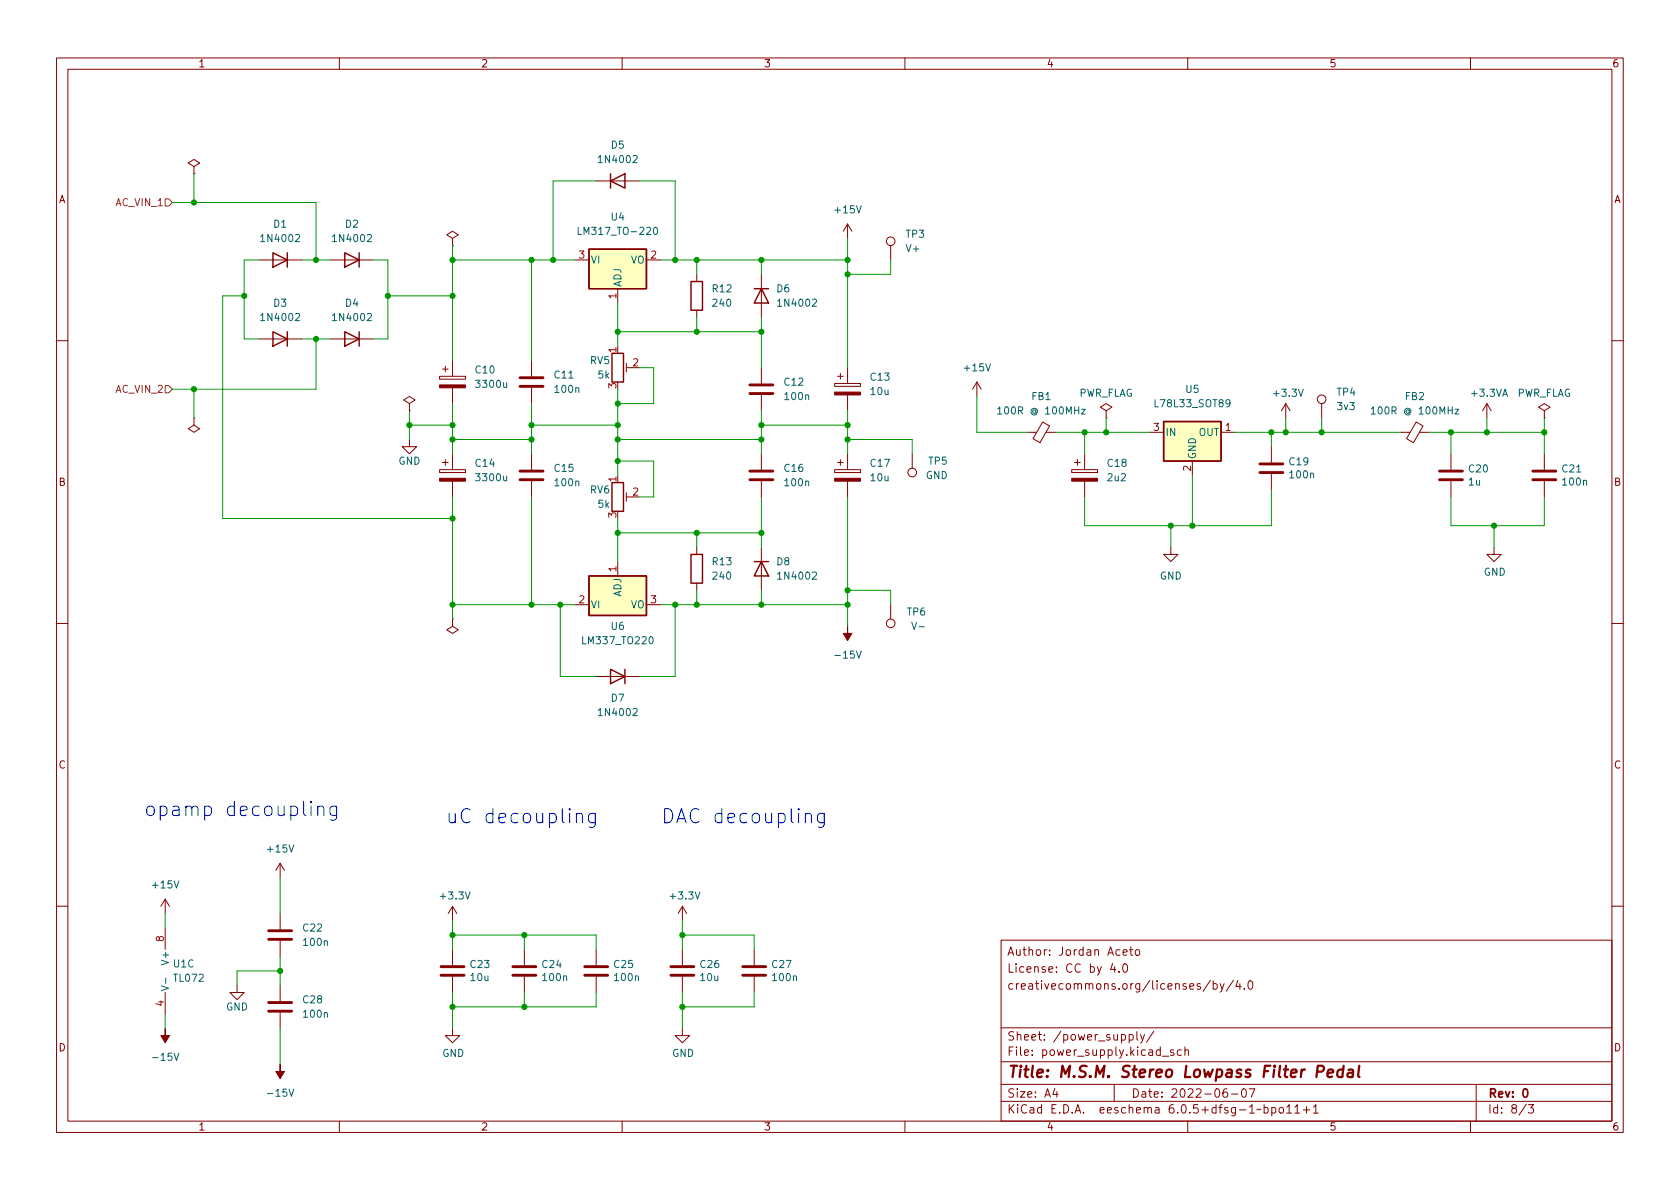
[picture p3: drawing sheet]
<svg xmlns="http://www.w3.org/2000/svg" width="297mm" height="210mm" viewBox="0 0 297 210" stroke-linecap="round" stroke-linejoin="round" font-family="sans-serif">
<g fill="none" stroke="#840000" stroke-width=".18">
<path d="M10 10.2h277v190.1h-277zM12 12.2h273v186.1h-273zM60 10.2v2M110 10.2v2M160 10.2v2M210 10.2v2M260 10.2v2M34.3 29.5l1-.7-1-.6-1 .6 1 .7v1.2M34.3 30.7h.1M105.4 32h7.6M149.9 39.6l-.8 1.3M149.9 39.6v2.6"/>
<path d="M149.9 39.6l.7 1.3M45.7 46h7.6M45.7 59.9h7.6M58.4 46h7.6M58.4 59.9h7.6M80 42.2l1-.7-1-.6-1 .6 1 .7v1.2M80 43.4h.1M101.6 46h2.5M109.2 51v2.6M114.3 46h2.5M123.2 48.5v1.3M123.2 54.9v1.2"/>
<path d="M134.6 48.5v7.6M157.5 43.4v2.6M10 60.2h2M34.3 73.9v1.3l1 .6-1 .6-1-.6 1-.6M34.3 73.9h.1M72.4 77.7v1.3h1.3l-1.3 1.3-1.3-1.3h1.3M72.4 71.4l1-.7-1-.6-1 .6 1 .7v1.2M72.4 72.6h.1M77.7 66.5h4.6v.6h-4.6zM78.2 65.3h1M78.7 64.8v1M80 63.7v2.8"/>
<path d="M80 68.6v2.8M94 63.7v2.8M94 68.6v2.8M110.7 64.3v1.5M110.7 65h1.1M134.6 65v2.8M134.6 69.8v2.8M147.6 67.8h4.5v.5h-4.5zM148.1 66.5h1M148.6 66v1.1M149.9 65v2.8M149.9 69.8v2.8"/>
<path d="M172.7 67.6l-.7 1.2M172.7 67.6v2.5M172.7 67.6l.8 1.2M181.6 76.4h1.7M184.4 74.6l1.2 .7-1.7 3-1.2-.7zM184.9 76.4h1.8M195.6 72.6l1-.6-1-.6-1 .6 1 .6v1.3M195.6 73.9h.1M203.2 76.4h2.5M215.9 76.4h2.5M224.8 79v2.8M227.3 71.4l-.7 1.2"/>
<path d="M227.3 71.4v2.5M227.3 71.4l.8 1.2M233.7 71.4v2.5M247.6 76.4h1.7M250.4 74.6l1.2 .7-1.7 3-1.2-.7zM251 76.4h1.7M262.9 71.4l-.8 1.2M262.9 71.4v2.5M262.9 71.4l.8 1.2M273 72.6l1.1-.6-1.1-.6-1 .6 1 .6v1.3M273 73.9h.1M285 60.2h2"/>
<path d="M77.7 83.1h4.6v.5h-4.6zM78.2 81.8h1M78.7 81.3v1M80 80.3v2.8M80 85.1v2.8M94 80.3v2.8M94 85.1v2.8M109.2 99.3v2.5M110.7 87.1v1.5M110.7 87.9h1.1M123.2 96.8v1.2M134.6 80.3v2.8"/>
<path d="M134.6 85.1v2.8M134.6 96.8v7.6M147.6 83.1h4.5v.5h-4.5zM148.1 81.8h1M148.6 81.3v1M149.9 80.3v2.8M149.9 85.1v2.8M161.3 80.3v2.5M189.5 83.1h4.6v.5h-4.6zM190 81.8h1M190.5 81.3v1M191.8 80.3v2.8"/>
<path d="M191.8 85.1v2.8M207 96.8v1.2h1.3l-1.3 1.3-1.3-1.3h1.3M210.8 81.5v2.6M224.8 83.8v2.8M256.5 80.3v2.8M256.5 85.1v2.8M264.2 96.8v1.2h1.2l-1.2 1.3-1.3-1.3h1.3M273 80.3v2.8M273 85.1v2.8M10 110.2h2M80 109.5v1.2l1 .7-1 .6-1-.6 1-.7M80 109.5h.1"/>
<path d="M101.6 106.9h2.5M105.4 119.6h7.6M114.3 106.9h2.5M123.2 103.1v1.3M157.5 106.9v2.6M285 110.2h2M29.2 159l-.8 1.3M29.2 159v2.5M29.2 159l.8 1.3M49.5 152.6v2.6M49.5 152.6l-.7 1.3M49.5 152.6l.8 1.3"/>
<path d="M10 160.2h2M29.2 164.1v3.8M29.2 175.5v3.8M41.9 174.2v1.3h1.3l-1.3 1.3-1.3-1.3h1.3M49.5 161.5v2.8M49.5 166.4v2.8M49.5 174.2v2.8M49.5 179.1v2.8M80 160.3v2.5M80 167.9v2.8M80 172.7v2.8M80 160.3l-.8 1.2"/>
<path d="M80 160.3l.8 1.2M92.7 167.9v2.8M92.7 172.7v2.8M105.4 167.9v2.8M105.4 172.7v2.8M120.6 160.3v2.5M120.6 167.9v2.8M120.6 172.7v2.8M120.6 160.3l-.7 1.2M120.6 160.3l.8 1.2M133.3 167.9v2.8M133.3 172.7v2.8"/>
<path d="M177 166.3h108v32h-108zM196.7 170.4l-.3 1h.9M197.1 170.9v1M197.9 171.8v.1M198.6 168.4l.7-.1-.1-.3-.4-.1-.2 .2v.8h.6M198.6 170.6l.3-.2a.81 .81 0 0 1 .5 .7 .81 .81 0 0 1-.3 .8h-.1a.81 .81 0 0 1-.4-1.3zM199.7 167.9h.6M199.9 167.4v1.3l.4 .2M200.9 168l.3-.1 .3 .3v.4l-.3 .3h-.3l-.2-.3v-.4zM214 173.4l-1.3 1.9M214.5 174l.4-.1 .3 .3v.4l-.1 .3h-.6M214.5 173.4v1.5"/>
<path d="M215.7 173.9l.4 1M216.4 173.9l-.5 1.4-.2 .1M218.1 173.4l-1.3 1.9M218.9 173.4l-.4 1h.9M219.2 173.9v1M220 174.8v.1M220.8 173.6l.2-.2a.81 .81 0 0 1 .6 .7 .81 .81 0 0 1-.3 .8h-.2a.81 .81 0 0 1-.3-1.3zM285 160.2h2M60 198.3v2M80 181.9v1.2h1.3l-1.3 1.3-1.3-1.3h1.3M110 198.3v2M120.6 181.9v1.2h1.3l-1.3 1.3-1.2-1.3h1.2"/>
<path d="M160 198.3v2M177 194.8h108M177 191.8h108M177 187.8h108M177 181.8h108M186.5 192.5l-.4 1h1M186.9 193v1M197 191.8v3M199.6 183l.5-.1 .3 .3v.4l-.2 .3h-.6M199.6 182.9v1.5M201 182.4v1.3l.2 .2M201.6 182.9l.4 1"/>
<path d="M202.4 182.9l-.5 1.4-.3 .1M204 182.4l-1.3 1.9M205.5 186.8h1.1M207.5 185.7l-.4-.1-.2 .2 .1 .3 .5 .1v.4h-.6M208.9 185.7l-.5-.1-.3 .3v.4l.2 .3h.6M209.5 185.8l.2-.2 .4 .1v.9M209.5 185.1v1.5M210 198.3v2M216.9 192.5a.59 .59 0 0 0-.7 .7v.5l.2 .3h.4l.2-.1 .1-.5-.2-.2-.4-.1-.3 .3M217.7 193.5h1.2M219.7 192.6l.2-.1a.81 .81 0 0 1 .5 .7 .81 .81 0 0 1-.3 .8h-.1a.81 .81 0 0 1-.6-.6 .81 .81 0 0 1 .3-.8zM220.9 192.5h1l-.7 1.5"/>
<path d="M223.5 195.9l.4-.1 .3 .3v.4l-.1 .3h-.6M223.5 195.3v1.5M224.9 195.9l.4-.1 .3 .3v.4l-.2 .3h-.5M224.9 195.8v1.5M226.3 195.9l.3-.1 .3 .3v.4l-.3 .3h-.3l-.2-.3v-.4zM227.5 195.8l.4-.5v1.5M227.5 196.8h.9M228.9 195.8l.5-.5v1.5M228.9 196.8h.9M230.4 196.3h1.2M231 195.7v1.1M232.2 195.8l.4-.5v1.5"/>
<path d="M232.2 196.8h.9M260 198.3v2M261 191.8v6.5M269.9 195.3l-1.3 1.9M270.2 195.3h1l-.6 .6 .5 .1v.7l-.2 .1h-.5l-.2-.1"/>
<circle cx="157.5" cy="42.7" r=".76"/>
<circle cx="233.7" cy="70.6" r=".76"/>
<circle cx="161.3" cy="83.6" r=".76"/>
<circle cx="157.5" cy="110.2" r=".76"/>
</g>
<path d="M269.4 192.7l.2-.2a.8 .8 0 0 1 .5 .8 .8 .8 0 0 1-.5 .7l-.2-.1-.1-.4z" fill="none" stroke="#840000" stroke-width=".3"/>
<path d="M232.9 189.5h.7a.55 .55 0 0 0 .5-.5 .55 .55 0 0 0-.3-.5h-.8l-.2 2M234.7 189.8l1-.2v-.4l-.2-.1-.6 .1-.2 1 .2 .3 .6-.1M237.5 189.2a.66 .66 0 0 0-1 .3l-.1 .6 .2 .3 .2 .1 .5-.1M237.6 188.5l-.3 2M238.4 189.2l.2-.1 .6 .1-.1 1.3M239.2 189.6l-.6 .1a.4 .4 0 0 0-.4 .3 .4 .4 0 0 0 .3 .5l.6-.1M240.3 188.5l-.2 1.7 .3 .3" fill="none" stroke="#840000" stroke-width=".4"/>
<g fill="none" stroke="#840000" stroke-width=".51">
<path d="M91.9 68.3h4.1M91.9 66.8h4.1M132.6 69.6h4.1M132.6 68.1h4.1M91.9 84.8h4.1M91.9 83.3h4.1M132.6 84.8h4.1M132.6 83.3h4.1M222.8 83.6h4M222.8 82h4M254.5 84.8h4.1M254.5 83.3h4.1"/>
<path d="M271 84.8h4.1M271 83.3h4.1M47.5 178.8h4.1M47.5 177.3h4.1M47.5 166.1h4.1M47.5 164.6h4.1M78 172.5h4M78 170.9h4M90.7 172.5h4M90.7 170.9h4M103.4 172.5h4M103.4 170.9h4"/>
<path d="M118.6 172.5h4.1M118.6 170.9h4.1M131.3 172.5h4.1M131.3 170.9h4.1"/>
</g>
<path d="M102.2 40.2v1.3h.6M115.7 40.3l.1-.1a.68 .68 0 0 1 .5 .6 .68 .68 0 0 1-.5 .7l-.1-.2-.2-.3zM176.4 72.3l.4-.4v1.3M176.4 73.2h.7M191.2 72.4h.7l-.7 .8h.7M242.4 72.3l.4-.4v1.3M242.4 73.2h.8M257.3 72.4h.6l-.6 .8h.6M28.5 174.3l1.3 .5-1.3 .4M29.3 172.9v1" fill="none" stroke="#006464" stroke-width=".18"/>
<g fill="#840000" stroke="#840000" stroke-width=".18">
<path d="M49.5 188.2v1.3h.8l-.8 1.2-.7-1.2h.7z"/>
<path d="M147.6 84.6h4.5v.5h-4.5z"/>
<path d="M147.6 69.3h4.5v.5h-4.5z"/>
<path d="M149.9 110.7v1.3h.7l-.7 1.3-.8-1.3h.8z"/>
<path d="M29.2 181.9v1.2h.8l-.8 1.3-.8-1.3h.8z"/>
<path d="M189.5 84.6h4.6v.5h-4.6z"/>
<path d="M77.7 84.6h4.6v.5h-4.6z"/>
<path d="M77.7 68.1h4.6v.5h-4.6z"/>
</g>
<g fill="none" stroke="#840000" stroke-width=".25">
<path d="M107.9 32l2.6-1.3v2.6zM107.9 30.7v2.6M48.3 44.7l2.5 1.3-2.5 1.2zM48.3 58.7l2.5 1.2-2.5 1.3zM50.8 44.7v2.5M50.8 58.7v2.5M61 44.7l2.5 1.3-2.5 1.2zM61 58.7l2.5 1.2-2.5 1.3zM63.5 44.7v2.5M63.5 58.7v2.5M104.1 44.1h10.2v6.9h-10.2zM122.2 49.8h2v5.1h-2z"/>
<path d="M133.3 51h2.6M134.6 51l1.3 2.6h-2.6zM108.2 62.5h2v5.1h-2zM205.7 74.5h10.2v7h-10.2zM108.2 85.3h2v5.1h-2zM122.2 98h2v5.1h-2zM133.3 99.3h2.6M134.6 99.3l1.3 2.5h-2.6zM104.1 101.8h10.2v7h-10.2zM107.9 118.4l2.6 1.2-2.6 1.3zM110.5 118.4v2.5"/>
</g>
<g fill="#ffffc2" stroke="#ffffc2" stroke-width=".18">
<path d="M104.1 44.1h10.2v6.9h-10.2z"/>
<path d="M205.7 74.5h10.2v7h-10.2z"/>
<path d="M104.1 101.8h10.2v7h-10.2z"/>
</g>
<path d="M29.2 35.2h.6l.7 .6-.7 .6h-.6zM29.2 68.2h.6l.7 .6-.7 .7h-.6z" fill="none" stroke="#725600" stroke-width=".18"/>
<path d="M55 141.7l-.1 .1 .1 .2 .1-.2-.1-.1v.3M55 142.6v1.6M56.2 142.8a.62 .62 0 0 1 1.1 .1v1.3M56.2 142.6v1.6M59.5 142.6v2a.68 .68 0 0 1-1 .3M59.5 142.7l-.7-.1-.5 .4v.7l.3 .4 .2 .1 .7-.1M101.9 144.1a.62 .62 0 0 1 1.1 .1v1.3M105.2 143.8v2a.68 .68 0 0 1-1 .4M105.2 143.9l-.7-.1-.4 .5v.7l.2 .4 .2 .1 .7-.1M142.4 144.1a.62 .62 0 0 1 1.1 .1v1.3M145.7 143.8v2a.68 .68 0 0 1-1 .4M145.7 143.9l-.7-.1-.5 .5v.7l.3 .4 .2 .1 .7-.1" fill="none" stroke="#0000c2" stroke-width=".18"/>
<g fill="none" stroke="#009600" stroke-width=".18">
<path d="M30.5 35.8h25.4v10.2M34.3 30.7v5.1M105.4 32h-7.6v14M113 32h6.4v14M43.2 52.3h-3.8v39.4h40.6M45.7 46h-2.5v13.9h2.5M53.3 46h5.1M53.3 59.9h5.1M55.9 59.9v8.9h-25.4M66 46h2.6v13.9h-2.6M68.6 52.3h11.4M80 46h21.6"/>
<path d="M80 43.4v20.3M94 46v17.7M109.2 53.6v7.6M109.2 58.7h25.4M116.8 46h33.1M123.2 46v2.5M123.2 56.1v2.6M134.6 46v2.5M134.6 56.1v8.9M149.9 42.2v22.8M157.5 46v2.5h-7.6M34.3 68.8v5.1"/>
<path d="M72.4 75.2h7.6M72.4 72.6v5.1M80 77.7h14M80 71.4v8.9M94 75.2h15.2M94 71.4v8.9M109.2 77.7h25.4M109.2 68.8v15.3M113 65h2.6v6.4h-6.4M134.6 75.2h15.3M134.6 72.6v7.7M149.9 72.6v7.7"/>
<path d="M149.9 77.7h11.4v2.6M172.7 70.1v6.3h8.9M186.7 76.4h16.5M191.8 76.4v3.9M195.6 73.9v2.5M218.4 76.4h29.2M224.8 76.4v2.6M227.3 73.9v2.5M233.7 73.9v2.5M252.7 76.4h20.3M256.5 76.4v3.9M262.9 73.9v2.5"/>
<path d="M273 73.9v6.4M80 87.9v21.6M94 87.9v19M109.2 81.5h6.4v6.4h-2.6M109.2 91.7v7.6M109.2 94.2h25.4M123.2 94.2v2.6M134.6 87.9v8.9M149.9 87.9v22.8M207 93v3.8M210.8 84.1v8.9M224.8 86.6v6.4h-33v-5.1"/>
<path d="M256.5 87.9v5.1h16.5v-5.1M264.2 93v3.8M80 106.9h21.6M99.1 106.9v12.7h6.3M116.8 106.9h33.1M119.4 106.9v12.7h-6.4M123.2 104.4v2.5M134.6 104.4v2.5M149.9 104.4h7.6v2.5M49.5 155.2v6.3M29.2 161.5v2.6M29.2 179.3v2.6"/>
<path d="M49.5 171.7h-7.6v2.5M49.5 169.2v5M80 162.8v5.1M80 175.5v6.4M80 165.3h25.4v2.6M92.7 165.3v2.6M92.7 175.5v2.5M105.4 175.5v2.5h-25.4M120.6 165.3h12.7v2.6M120.6 162.8v5.1M120.6 175.5v6.4M133.3 175.5v2.5h-12.7"/>
<path d="M49.5 181.9v6.3"/>
</g>
<g fill="#009600" stroke="#009600" stroke-width=".18">
<circle cx="80" cy="46" r=".46"/>
<circle cx="68.6" cy="52.3" r=".46"/>
<circle cx="80" cy="52.3" r=".46"/>
<circle cx="94" cy="46" r=".46"/>
<circle cx="97.8" cy="46" r=".46"/>
<circle cx="99.1" cy="106.9" r=".46"/>
<circle cx="94" cy="106.9" r=".46"/>
<circle cx="80" cy="75.2" r=".46"/>
<circle cx="80" cy="77.7" r=".46"/>
<circle cx="80" cy="91.7" r=".46"/>
<circle cx="120.6" cy="165.3" r=".46"/>
<circle cx="119.4" cy="106.9" r=".46"/>
<circle cx="80" cy="106.9" r=".46"/>
<circle cx="134.6" cy="46" r=".46"/>
<circle cx="123.2" cy="46" r=".46"/>
<circle cx="119.4" cy="46" r=".46"/>
<circle cx="94" cy="75.2" r=".46"/>
<circle cx="94" cy="77.7" r=".46"/>
<circle cx="109.2" cy="58.7" r=".46"/>
<circle cx="80" cy="165.3" r=".46"/>
<circle cx="92.7" cy="165.3" r=".46"/>
<circle cx="49.5" cy="171.7" r=".46"/>
<circle cx="92.7" cy="178" r=".46"/>
<circle cx="80" cy="178" r=".46"/>
<circle cx="120.6" cy="178" r=".46"/>
<circle cx="55.9" cy="59.9" r=".46"/>
<circle cx="72.4" cy="75.2" r=".46"/>
<circle cx="43.2" cy="52.3" r=".46"/>
<circle cx="34.3" cy="35.8" r=".46"/>
<circle cx="34.3" cy="68.8" r=".46"/>
<circle cx="55.9" cy="46" r=".46"/>
<circle cx="149.9" cy="106.9" r=".46"/>
<circle cx="149.9" cy="104.4" r=".46"/>
<circle cx="109.2" cy="75.2" r=".46"/>
<circle cx="109.2" cy="81.5" r=".46"/>
<circle cx="109.2" cy="77.7" r=".46"/>
<circle cx="134.6" cy="77.7" r=".46"/>
<circle cx="109.2" cy="94.2" r=".46"/>
<circle cx="123.2" cy="94.2" r=".46"/>
<circle cx="123.2" cy="106.9" r=".46"/>
<circle cx="149.9" cy="77.7" r=".46"/>
<circle cx="134.6" cy="94.2" r=".46"/>
<circle cx="134.6" cy="106.9" r=".46"/>
<circle cx="273" cy="76.4" r=".46"/>
<circle cx="233.7" cy="76.4" r=".46"/>
<circle cx="264.2" cy="93" r=".46"/>
<circle cx="256.5" cy="76.4" r=".46"/>
<circle cx="262.9" cy="76.4" r=".46"/>
<circle cx="134.6" cy="75.2" r=".46"/>
<circle cx="134.6" cy="58.7" r=".46"/>
<circle cx="123.2" cy="58.7" r=".46"/>
<circle cx="109.2" cy="71.4" r=".46"/>
<circle cx="149.9" cy="75.2" r=".46"/>
<circle cx="149.9" cy="46" r=".46"/>
<circle cx="149.9" cy="48.5" r=".46"/>
<circle cx="227.3" cy="76.4" r=".46"/>
<circle cx="224.8" cy="76.4" r=".46"/>
<circle cx="207" cy="93" r=".46"/>
<circle cx="210.8" cy="93" r=".46"/>
<circle cx="195.6" cy="76.4" r=".46"/>
<circle cx="191.8" cy="76.4" r=".46"/>
</g>
<g font-size="3.5" fill="#0000c2">
<text x="25.4" y="144.3">opamp decoupling</text>
<text x="78.7" y="145.6">uC decoupling</text>
<text x="116.8" y="145.6">DAC decoupling</text>
</g>
<text font-size="2.8" fill="#840000" x="178" y="190.6">Title: M.S.M. Stereo Lowpass Filter Pedal</text>
<g font-size="2.1" fill="#840000">
<text x="178" y="172">License: CC by 4.0</text>
<text x="178" y="169">Author: Jordan Aceto</text>
<text x="178" y="175">creativecommons.org/licenses/by/4.0</text>
<text x="178" y="184">Sheet: /power_supply/</text>
<text x="178" y="186.7">File: power_supply.kicad_sch</text>
<text x="178" y="196.9">KiCad E.D.A. eeschema 6.0.5+dfsg-1~bpo11+1</text>
<text x="178" y="194.1">Size: A4</text>
<text x="200" y="194.1">Date: 2022-06-07</text>
<text x="263" y="194.1">Rev: 0</text>
<text x="263" y="196.9">Id: 8/3</text>
</g>
<g font-size="1.8" fill="#840000">
<text x="35" y="11.9">1</text>
<text x="85" y="11.9">2</text>
<text x="135" y="11.9">3</text>
<text x="185" y="11.9">4</text>
<text x="235" y="11.9">5</text>
<text x="285" y="11.9">6</text>
<text x="10.3" y="35.9">A</text>
<text x="285.3" y="35.9">A</text>
<text x="10.3" y="85.9">B</text>
<text x="285.3" y="85.9">B</text>
<text x="10.3" y="135.9">C</text>
<text x="285.3" y="135.9">C</text>
<text x="10.3" y="185.9">D</text>
<text x="285.3" y="185.9">D</text>
<text x="35" y="199.9">1</text>
<text x="85" y="199.9">2</text>
<text x="135" y="199.9">3</text>
<text x="185" y="199.9">4</text>
<text x="235" y="199.9">5</text>
<text x="285" y="199.9">6</text>
</g>
<g font-size="1.8" fill="#006464">
<text x="106.1" y="28.8">1N4002</text>
<text x="108.1" y="26.3">D5</text>
<text x="48.4" y="40.3">D1</text>
<text x="61.1" y="40.3">D2</text>
<text x="103" y="41.5">LM317_TO-220</text>
<text x="108.1" y="39">U4</text>
<text x="147.8" y="37.7">+15V</text>
<text x="46.4" y="42.8">1N4002</text>
<text x="59.1" y="42.8">1N4002</text>
<text x="104.4" y="46.6">VI</text>
<text x="111.5" y="46.6">VO</text>
<text x="160.2" y="42">TP3</text>
<text x="160.3" y="44.6">V+</text>
<text x="109.9" y="50.8" transform="rotate(-90 109.9 50.8)">ADJ</text>
<text x="126" y="51.7">R12</text>
<text x="137.3" y="51.7">D6</text>
<text x="46.4" y="56.8">1N4002</text>
<text x="48.4" y="54.2">D3</text>
<text x="59.1" y="56.8">1N4002</text>
<text x="61.1" y="54.2">D4</text>
<text x="126.1" y="54.2">240</text>
<text x="137.8" y="54.2">1N4002</text>
<text x="104.4" y="64.4">RV5</text>
<text x="170.6" y="65.7">+15V</text>
<text x="84.1" y="66">C10</text>
<text x="84.4" y="68.6">3300u</text>
<text x="98.1" y="66.9">C11</text>
<text x="98.2" y="69.5">100n</text>
<text x="105.8" y="66.9">5k</text>
<text x="138.7" y="68.2">C12</text>
<text x="138.9" y="70.7">100n</text>
<text x="154" y="67.3">C13</text>
<text x="154" y="69.8">10u</text>
<text x="182.4" y="70.7">FB1</text>
<text x="190.6" y="70.1">PWR_FLAG</text>
<text x="209.7" y="69.5">U5</text>
<text x="225.4" y="70.1">+3.3V</text>
<text x="236.4" y="70">TP4</text>
<text x="248.5" y="70.7">FB2</text>
<text x="260.3" y="70.1">+3.3VA</text>
<text x="268.1" y="70.1">PWR_FLAG</text>
<text x="177.4" y="73.3">100R @ 100MHz</text>
<text x="204.5" y="72">L78L33_SOT89</text>
<text x="206" y="77.1">IN</text>
<text x="211.9" y="77.1">OUT</text>
<text x="236.5" y="72.5">3v3</text>
<text x="243.4" y="73.3">100R @ 100MHz</text>
<text x="70.4" y="82.2">GND</text>
<text x="84.1" y="82.5">C14</text>
<text x="98.1" y="83.4">C15</text>
<text x="138.7" y="83.4">C16</text>
<text x="154" y="82.5">C17</text>
<text x="164.2" y="82.2">TP5</text>
<text x="195.9" y="82.5">C18</text>
<text x="211.5" y="81.3" transform="rotate(-90 211.5 81.3)">GND</text>
<text x="228" y="82.3">C19</text>
<text x="259.8" y="83.5">C20</text>
<text x="276.3" y="83.5">C21</text>
<text x="84.4" y="85.1">3300u</text>
<text x="98.2" y="86">100n</text>
<text x="104.4" y="87.2">RV6</text>
<text x="105.8" y="89.8">5k</text>
<text x="138.9" y="86">100n</text>
<text x="154" y="85.1">10u</text>
<text x="163.7" y="84.7">GND</text>
<text x="195.9" y="85.1">2u2</text>
<text x="228.2" y="84.6">100n</text>
<text x="259.7" y="85.8">1u</text>
<text x="276.4" y="85.8">100n</text>
<text x="126" y="99.9">R13</text>
<text x="137.3" y="99.9">D8</text>
<text x="262.3" y="101.8">GND</text>
<text x="104.4" y="107.6">VI</text>
<text x="109.9" y="105.6" transform="rotate(-90 109.9 105.6)">ADJ</text>
<text x="111.5" y="107.6">VO</text>
<text x="126.1" y="102.5">240</text>
<text x="137.8" y="102.5">1N4002</text>
<text x="205" y="102.5">GND</text>
<text x="103.3" y="113.9">LM337_TO220</text>
<text x="108.1" y="111.4">U6</text>
<text x="160.4" y="108.8">TP6</text>
<text x="161.5" y="111.4">V-</text>
<text x="148" y="116.5">-15V</text>
<text x="108.1" y="124.1">D7</text>
<text x="106.1" y="126.6">1N4002</text>
<text x="47.4" y="150.7">+15V</text>
<text x="27.1" y="157.1">+15V</text>
<text x="78.1" y="159">+3.3V</text>
<text x="118.7" y="159">+3.3V</text>
<text x="53.6" y="164.7">C22</text>
<text x="53.8" y="167.3">100n</text>
<text x="29.8" y="170.2" transform="rotate(-90 29.8 170.2)">V+</text>
<text x="30.7" y="171.1">U1C</text>
<text x="30.8" y="173.6">TL072</text>
<text x="83.2" y="171.2">C23</text>
<text x="83.3" y="173.5">10u</text>
<text x="95.9" y="171.2">C24</text>
<text x="96.1" y="173.5">100n</text>
<text x="108.6" y="171.2">C25</text>
<text x="108.8" y="173.5">100n</text>
<text x="123.9" y="171.2">C26</text>
<text x="123.9" y="173.5">10u</text>
<text x="136.6" y="171.2">C27</text>
<text x="136.7" y="173.5">100n</text>
<text x="39.9" y="178.7">GND</text>
<text x="53.6" y="177.4">C28</text>
<text x="53.8" y="180">100n</text>
<text x="27.3" y="187.6">-15V</text>
<text x="78.2" y="186.9">GND</text>
<text x="118.8" y="186.9">GND</text>
<text x="47.7" y="193.9">-15V</text>
</g>
<g font-size="1.8" fill="#725600">
<text x="20.6" y="36.4">AC_VIN_1</text>
<text x="20.6" y="69.5">AC_VIN_2</text>
</g>
<g font-size="1.8" fill="#a90000">
<text x="102.4" y="45.7">3</text>
<text x="115.1" y="45.7">2</text>
<text x="109" y="52.8" transform="rotate(-90 109 52.8)">1</text>
<text x="109" y="62.3" transform="rotate(-90 109 62.3)">1</text>
<text x="111.9" y="64.8">2</text>
<text x="109" y="68.7" transform="rotate(-90 109 68.7)">3</text>
<text x="204" y="76.2">3</text>
<text x="216.7" y="76.2">1</text>
<text x="210.6" y="83.3" transform="rotate(-90 210.6 83.3)">2</text>
<text x="109" y="85.2" transform="rotate(-90 109 85.2)">1</text>
<text x="111.9" y="87.6">2</text>
<text x="109" y="91.5" transform="rotate(-90 109 91.5)">3</text>
<text x="109" y="101.1" transform="rotate(-90 109 101.1)">1</text>
<text x="102.4" y="106.7">2</text>
<text x="115.1" y="106.7">3</text>
<text x="29" y="166.5" transform="rotate(-90 29 166.5)">8</text>
<text x="29" y="177.9" transform="rotate(-90 29 177.9)">4</text>
</g>
</svg>
